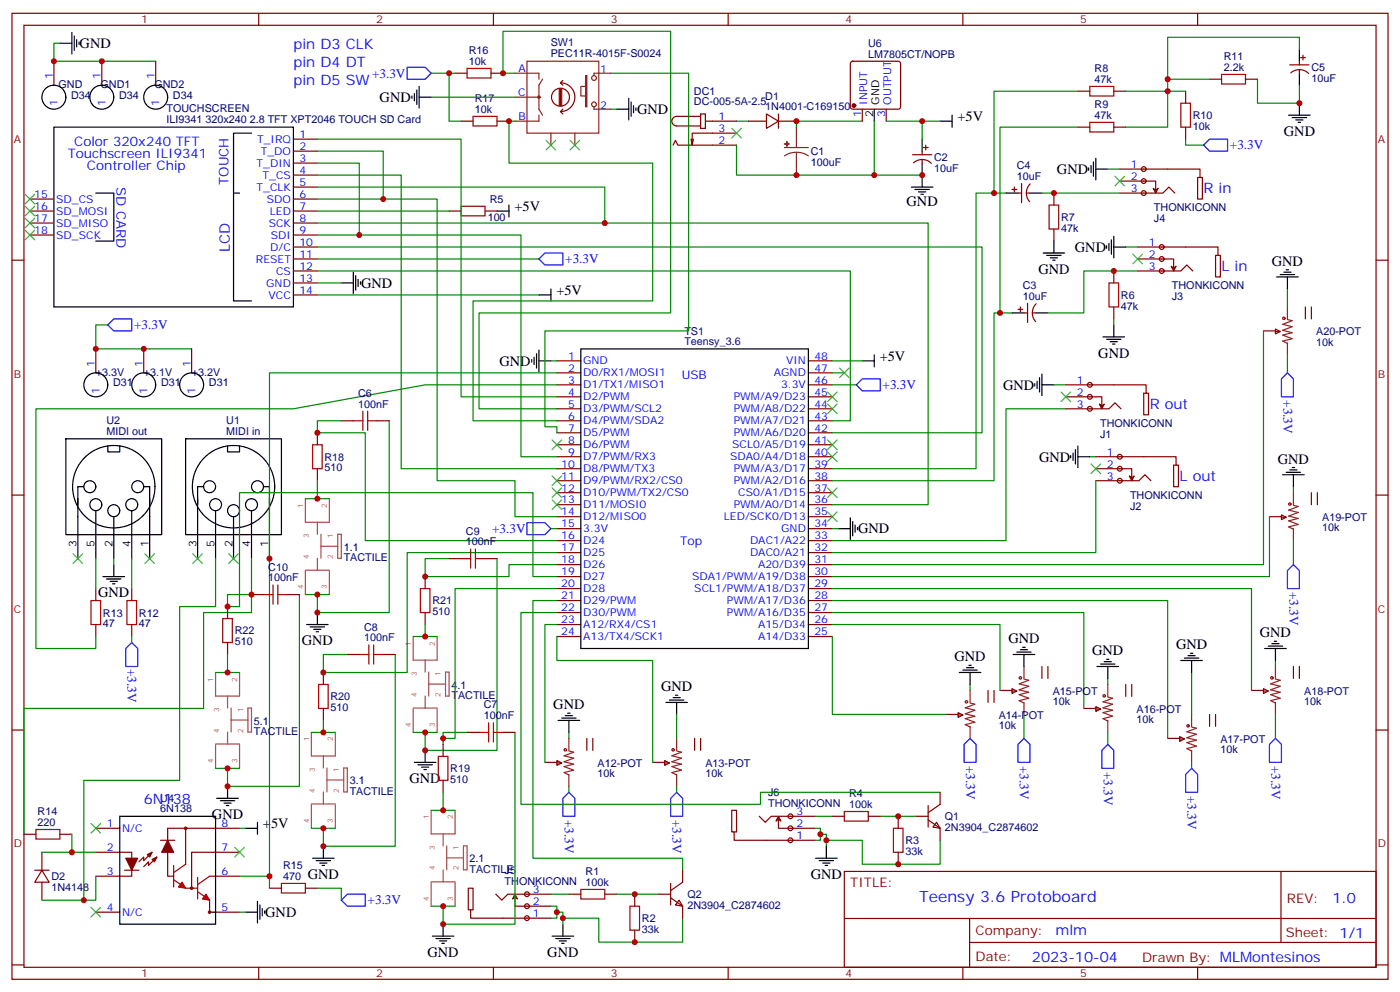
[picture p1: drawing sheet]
<svg xmlns="http://www.w3.org/2000/svg" width="412mm" height="292mm" viewBox="0 0 412 292" stroke-linecap="round" stroke-linejoin="round" font-family="sans-serif">
<g fill="none" stroke="#870000" stroke-width=".35">
<path d="M3.5 3.9h405.4v284.4h-405.4zM7.1 7.4h398.2v277.3h-398.2zM76.2 3.9v3.5M145.3 3.9v3.5M214.5 3.9v3.5M283.6 3.9v3.5M352.8 3.9v3.5M206.4 33.5h1.4v4.3h-1.4zM206.4 34.3h-7.1a1.41 1.41 0 0 0-1.4 1.4 1.41 1.41 0 0 0 1.4 1.4h7.1M207.8 35.7h9.2M217 39.2h-13.1v3.5l-.3-1.7M220.5 35.7h5.3"/>
<path d="M225.8 33.5l3.5 2.2-3.5 2.1zM229.3 33.5v4.3M229.3 35.7h5.3M8.8 58.6h7.1M86.4 41h7.1M86.4 44.5h7.1M86.4 48h7.1M86.4 51.5h7.1M86.4 55.1h7.1M86.4 58.6h7.1M198.3 42.7l.7-1.4 .7 1.4h17.3M204.3 41l-.4 1.7"/>
<path d="M268.8 45.5h5.7M269.1 47.9a3.8 3.8 0 0 1 5.2 .2M271.6 44.5v1M271.6 47v1M272 43.4h1.4M272.7 42.7v1.4M3.5 76.6h3.6M8.8 62.1h7.1M8.8 65.7h7.1M8.8 69.2h7.1M86.4 62.1h7.1M86.4 65.7h7.1"/>
<path d="M86.4 69.2h7.1M86.4 72.7h7.1M86.4 76.2h7.1M86.4 79.8h7.1M132.3 62.1h3.5M142.9 62.1h3.5M405.3 76.6h3.6M86.4 83.3h7.1M86.4 86.8h7.1M372.2 97.4h3.5M375.7 96.9l1.4 .7-1.4 .7zM375.7 97.6h1.4"/>
<path d="M384.5 90.3v3.6M386.3 90.3v3.6M164 106.2h7.1M164 109.7h7.1M164 113.3h7.1M164 116.8h7.1M238.1 106.2h7.1M238.1 109.7h7.1M238.1 113.3h7.1M238.1 116.8h7.1M164 120.3h7.1M164 123.9h7.1"/>
<path d="M164 127.4h7.1M164 130.9h7.1M164 134.4h7.1M164 138h7.1M238.1 120.3h7.1M238.1 123.9h7.1M238.1 127.4h7.1M238.1 130.9h7.1M238.1 134.4h7.1M238.1 138h7.1M3.5 145.7h3.6M164 141.5h7.1"/>
<path d="M164 145h7.1M164 148.6h7.1M164 152.1h7.1M164 155.6h7.1M164 159.1h7.1M238.1 141.5h7.1M238.1 145h7.1M238.1 148.6h7.1M238.1 152.1h7.1M238.1 155.6h7.1M238.1 159.1h7.1M373.9 152.1h3.6"/>
<path d="M377.5 151.6l1.4 .7-1.4 .7zM377.5 152.3h1.4M386.3 145v3.6M388.1 145v3.6M405.3 145.7h3.6M164 162.7h7.1M164 166.2h7.1M164 169.7h7.1M164 173.2h7.1M164 176.8h7.1M238.1 162.7h7.1M238.1 166.2h7.1"/>
<path d="M238.1 169.7h7.1M238.1 173.2h7.1M238.1 176.8h7.1M164 180.3h7.1M164 183.8h7.1M164 187.4h7.1M238.1 180.3h7.1M238.1 183.8h7.1M238.1 187.4h7.1M306.9 196.2v3.5M308.7 196.2v3.5M381 196.2v3.5"/>
<path d="M382.8 196.2v3.5M3.5 214.9h3.6M172.9 217.3v3.6M174.6 217.3v3.6M204.6 217.3v3.6M206.4 217.3v3.6M278.7 210.3h3.5M282.2 209.8l1.4 .7-1.4 .7zM282.2 210.5h1.4M291 203.2v3.6M292.8 203.2v3.6M294.6 203.2h3.5"/>
<path d="M298.1 202.7l1.4 .7-1.4 .7zM298.1 203.4h1.4M319.3 208.5h3.5M322.8 208l1.4 .7-1.4 .7zM322.8 208.7h1.4M331.6 201.5v3.5M333.4 201.5v3.5M344 217.3h3.5M347.5 216.8l1.4 .7-1.4 .7zM347.5 217.5h1.4M356.3 210.3v3.5M358.1 210.3v3.5"/>
<path d="M368.7 203.2h3.5M372.2 202.7l1.4 .7-1.4 .7zM372.2 203.4h1.4M405.3 214.9h3.6M160.5 224.4h3.5M164 223.9l1.5 .7-1.5 .7zM164 224.6h1.5M192.3 224.4h3.5M195.8 223.9l1.4 .7-1.4 .7zM195.8 224.6h1.4M248.7 256.5h156.6v28.2h-156.6zM377.3 256.5v20.9"/>
<path d="M248.7 270.4h156.5M285.6 277.4h119.6M285.6 270.4v14.1M3.5 284h3.6M76.2 284.7v3.6M145.3 284.7v3.6M214.5 284.7v3.6M283.6 284.7v3.6M352.8 284.7v3.6M405.3 284h3.6"/>
</g>
<g fill="none" stroke="#000" stroke-width=".35">
<path d="M15.9 37.4h70.5v52.9h-70.5zM74.1 39.2h-5.3v49.4h5.3M276.9 35.7h3.6M280.5 33.9v3.5M28.2 56.8h5.3v14.1h-5.3M68.8 56.8h1.8M268.5 55.1h6.3M269.5 55.8h4.3M270.6 56.5h2.1M271.3 57.2h.7M271.6 41v3.5M271.6 48v7.1"/>
<path d="M146.4 62.1h3.5M149.9 60.4v3.5M100.5 83.3h3.6M104.1 80.1v6.4M104.8 81.2v4.2M105.5 82.2v2.1M106.2 82.9v.7M158.7 86.8h3.6M162.3 85.1v3.5M156.6 105.9v.7M157.3 105.2v2.1M158 104.1v4.2"/>
<path d="M158.7 106.2h3.6M158.7 103v6.4M171.1 102.7h67v88.2h-67zM254 106.2h3.5M257.5 104.5v3.5M246.9 155.6h3.6M250.5 152.4v6.4M251.2 153.5v4.2M251.9 154.6v2.1M252.6 155.3v.7"/>
</g>
<g fill="none" stroke="#008700" stroke-width=".35">
<path d="M217 35.7h3.5M254 35.7h-19.4v1.7M257.5 35.7v15.8h14.1M93.5 58.6h35.3v82.9h22.9v10.6h12.3M93.5 55.1h84.7v10.6M93.5 51.5h24.7v86.5h45.8M93.5 48h12.3v21.2M93.5 44.5h19.4v14.1M93.5 41h42.3v75.8h28.2M93.5 79.8h157v44.1h-5.3M93.5 72.7h195.8v54.7h-44.1M93.5 69.2h60v65.2h10.5"/>
<path d="M93.5 65.7h179.9v82.9h-28.2M93.5 76.2h65.2M93.5 62.1h38.8M93.5 86.8h65.2M93.5 83.3h7M372.2 97.4v68.8h-127M162.3 106.2h1.7M245.2 106.2h8.8M245.2 113.3h7M245.2 109.7h3.5M379.2 104.5v5.2M245.2 155.6h1.7"/>
<path d="M373.9 152.1v17.6h-128.7M381 143.3v1.7M381 159.1v7.1M245.2 173.2h123.5v30M245.2 176.8h98.8v40.5M164 183.8h-3.5v40.6M164 187.4v7h28.3v30M245.2 180.3h74.1v28.2M245.2 183.8h49.4v19.4M245.2 187.4v22.9h33.5M326.3 199.7v1.8M351 197.9v12.4"/>
<path d="M375.7 194.4v1.8M167.6 215.6v1.7M285.8 201.5v1.7M301.6 210.3v7M326.3 215.6v3.5M375.7 210.3v7M167.6 231.5v1.7M199.3 231.5v1.7M351 224.4v1.8"/>
</g>
<path d="M158.7 76.2l1.8-1.7h5.3v3.5h-5.3zM252.2 113.3l1.8-1.8h5.3v3.5h-5.3z" fill="none" stroke="#00f" stroke-width=".35"/>
<g fill="none" stroke="#a10000" stroke-width=".35">
<path d="M135.8 60.7h7.1v2.8h-7.1z"/>
<circle cx="378.2" cy="93.7" r=".35"/>
<circle cx="379.9" cy="148.4" r=".35"/>
<circle cx="300.6" cy="199.5" r=".35"/>
<circle cx="374.7" cy="199.5" r=".35"/>
<circle cx="284.7" cy="206.6" r=".35"/>
<circle cx="325.3" cy="204.8" r=".35"/>
<circle cx="350" cy="213.6" r=".35"/>
<circle cx="166.5" cy="220.7" r=".35"/>
<circle cx="198.3" cy="220.7" r=".35"/>
</g>
<g fill="none" stroke="#8c2424" stroke-width=".35">
<path d="M234.6 37.4v6M231.1 43.4h7M234.6 44.8l1.8 .3 1.7 .8M234.6 44.8l-1.9 .3-1.6 .8M234.6 44.8v6.7M379.2 90.3v3.6M379.2 94.1l1.4 .3-2.8 1.1 2.8 .7-2.8 1 2.8 .7-2.8 .7 2.8 1.1-2.8 .7 1.4 .7M379.2 100.9v3.6M381 145v3.6M381 155.6v3.5M381 148.7l1.4 .4-2.8 1 2.8 .7-2.8 1.1 2.8 .7-2.8 .7 2.8 1.1-2.8 .7 1.4 .7M301.6 199.9l1.4 .3-2.8 1.1 2.8 .7-2.8 1.1 2.8 .7-2.8 .7 2.8 1-2.8 .7 1.4 .7"/>
<path d="M301.6 196.2v3.5M375.7 196.2v3.5M375.7 199.9l1.4 .3-2.8 1.1 2.8 .7-2.8 1.1 2.8 .7-2.8 .7 2.8 1-2.8 .7 1.4 .7M167.6 217.3v3.6M199.3 217.3v3.6M285.8 203.2v3.6M285.8 213.8v3.5M285.8 206.9l1.4 .4-2.9 1.1 2.9 .7-2.9 1 2.9 .7-2.9 .7 2.9 1.1-2.9 .7 1.5 .7M301.6 206.8v3.5M326.3 201.5v3.5M326.3 212.1v3.5M326.3 205.2l1.4 .3-2.8 1.1 2.8 .7-2.8 1.1 2.8 .7-2.8 .7 2.8 1-2.8 .7 1.4 .7"/>
<path d="M351 210.3v3.5M351 214l1.4 .3-2.8 1.1 2.8 .7-2.8 1.1 2.8 .7-2.8 .7 2.8 1-2.8 .7 1.4 .8M375.7 206.8v3.5M167.6 227.9v3.6M167.6 221.1l1.4 .3-2.8 1.1 2.8 .7-2.8 1 2.8 .7-2.8 .7 2.8 1.1-2.8 .7 1.4 .7M199.3 227.9v3.6M199.3 221.1l1.4 .3-2.8 1.1 2.8 .7-2.8 1 2.8 .7-2.8 .7 2.8 1.1-2.8 .7 1.4 .7M351 220.9v3.5"/>
</g>
<g fill="none" stroke="#3c3" stroke-width=".35">
<path d="M243.8 115.4l2.8 2.8M243.8 118.9l2.8 2.8M246.6 115.4l-2.8 2.8M246.6 118.9l-2.8 2.8M162.6 129.5l2.9 2.8M165.5 129.5l-2.9 2.8M243.8 129.5l2.8 2.8M243.8 133l2.8 2.9M246.6 129.5l-2.8 2.8M246.6 133l-2.8 2.9M162.6 140.1l2.9 2.8M162.6 147.1l2.9 2.9"/>
<path d="M162.6 143.6l2.9 2.8M165.5 140.1l-2.9 2.8M165.5 147.1l-2.9 2.9M165.5 143.6l-2.9 2.8M243.8 150.7l2.8 2.8M243.8 143.6l2.8 2.8M246.6 150.7l-2.8 2.8M246.6 143.6l-2.8 2.8"/>
</g>
<g fill="#8c2424" stroke="#8c2424" stroke-width=".35">
<path d="M231.1 42.4h1.4z"/>
<path d="M231.8 41.7v1.4z"/>
</g>
<g fill="#f0f0f0" stroke="#870000" stroke-width=".35">
<circle cx="321" cy="113.3" r=".71"/>
<circle cx="321" cy="116.8" r=".71"/>
<circle cx="321" cy="120.3" r=".71"/>
</g>
<path d="M314 116.8h10.6v2.8l.7-.7-.7 1.4-.8-1.4 .8 .7M314 113.3h23.6v2.4h.7v6.4h-1.4v-6.4h.7M314 120.3h12.7l1.7-1.7 1.8 1.7" fill="none" stroke="#870000" stroke-width=".35"/>
<path d="M304.8 112.9v.7M305.5 112.2v2.1M306.2 111.2v4.2M306.9 113.3h3.5M306.9 110.1v6.4M315.4 134.1v.7M316.1 133.4v2.1M316.8 132.3v4.3M317.5 134.4h3.5M317.5 131.3v6.3" fill="none" stroke="#000" stroke-width=".35"/>
<path d="M310.4 113.3h3.6M321 134.4h1.8" fill="none" stroke="#008700" stroke-width=".35"/>
<g fill="#f0f0f0" stroke="#870000" stroke-width=".35">
<circle cx="329.8" cy="134.4" r=".71"/>
<circle cx="329.8" cy="138" r=".71"/>
<circle cx="329.8" cy="141.5" r=".71"/>
</g>
<path d="M299.9 91.1h1.4M300.6 90.3v1.5M301.6 92.1h1.1M302.7 89.3v5.6M304.1 92.1h1.1M305.2 89.4a3.8 3.8 0 0 0-.1 5.2M322.8 138h10.6v2.8l.7-.7-.7 1.4-.7-1.4 .7 .7M322.8 134.4h23.6v2.5h.7v6.4h-1.4v-6.4h.7M322.8 141.5h12.7l1.8-1.8 1.7 1.8" fill="none" stroke="#870000" stroke-width=".35"/>
<path d="M298.1 92.1h-5.3v49.4h-47.6M314 120.3h-17.7v38.8h-51.1M322.8 141.5v21.2h-77.6" fill="none" stroke="#008700" stroke-width=".35"/>
<path d="M298.1 92.1h3.5M305.2 92.1h3.5" fill="none" stroke="#000" stroke-width=".35"/>
<g fill="#f0f0f0" stroke="#870000" stroke-width=".35">
<circle cx="342.2" cy="72.7" r=".71"/>
<circle cx="342.2" cy="76.2" r=".71"/>
<circle cx="342.2" cy="79.8" r=".71"/>
</g>
<path d="M298.1 55.8h1.4M298.8 55.1v1.4M299.9 56.8h1M300.9 54v5.7M302.3 56.8h1.1M303.5 54.1a3.8 3.8 0 0 0-.2 5.3M328.1 79.8v3.5M335.1 79.8h12.7l1.8-1.8 1.8 1.8M335.1 76.2h10.6v2.9l.7-.7-.7 1.4-.7-1.4 .7 .7M335.1 72.7h23.7v2.5h.7v6.3h-1.4v-6.3h.7M328.1 90.3v3.6" fill="none" stroke="#870000" stroke-width=".35"/>
<path d="M296.3 56.8h-8.8v81.2h-42.3M331.6 72.7h3.5M335.1 79.8h-15.8v12.3h-10.6" fill="none" stroke="#008700" stroke-width=".35"/>
<path d="M296.3 56.8h3.6M303.4 56.8h3.5M326 72.4v.7M326.7 71.6v2.2M327.4 70.6v4.2M328.1 72.7h3.5M328.1 69.5v6.4M324.9 99.2h6.4M326 99.9h4.2M328.1 95.6v3.6M327 100.6h2.1M327.7 101.3h.7" fill="none" stroke="#000" stroke-width=".35"/>
<path d="M326.7 83.3h2.8v7h-2.8z" fill="none" stroke="#a10000" stroke-width=".35"/>
<g fill="#f0f0f0" stroke="#870000" stroke-width=".35">
<circle cx="336.9" cy="49.8" r=".71"/>
<circle cx="336.9" cy="53.3" r=".71"/>
<circle cx="336.9" cy="56.8" r=".71"/>
</g>
<g fill="none" stroke="#870000" stroke-width=".35">
<path d="M15.9 18v7.1M250.7 18.2l.5-.2h13.4l.5 .2 .2 .5v12.7l-.2 .5-.5 .2h-13.4l-.5-.2-.2-.5v-12.7zM379.9 19.1h5.7M382.8 18v1.1M383.1 17h1.4M383.8 16.3v1.4M134.1 21.6h3.5M135.8 35.7h3.5M144.6 21.6h3.6M146.4 35.7h3.5M254 32.1v3.6M261.1 32.1v3.6"/>
<path d="M317.5 26.8h3.5M317.5 37.4h3.5M328.1 26.8h3.5M328.1 37.4h3.5M349.2 26.8v3.6M349.2 37.4v3.6M356.3 23.3h3.5M366.9 23.3h3.5M380.2 21.5a3.8 3.8 0 0 1 5.3 .1M382.8 20.5v1.1M310.4 56.8v3.6M329.8 56.8h12.7l1.8-1.7 1.8 1.7"/>
<path d="M329.8 53.3h10.6v2.8l.7-.7-.7 1.4-.7-1.4 .7 .7M329.8 49.8h23.7v2.4h.7v6.4h-1.4v-6.4h.7M310.4 67.4v3.5M28.2 102.7v7M28.2 173.2v3.6M38.8 173.2v3.6M28.2 183.8v3.6M38.8 183.8v3.6M7.1 245.6h3.5M10.2 256.2h4.3M12.3 256.2l2.2 3.5h-4.3zM12.3 250.9v5.3"/>
<path d="M12.3 259.7v5.3M17.6 245.6h3.6M28.2 250.9h10.6v7h-10.6M28.2 243.8h7.1M36.7 256.2h4.2M44.8 250.9l-2.5 2.4v-1l-1.4 1.4M46.2 252.3l-2.5 2.4v-1l-1.4 1.4M47.3 247.3h4.2M54.7 243.8v10.6M61.7 257.9h8.9M70.6 243.8h-21.2v14.1h1.8M70.6 250.9h-14.2v10.5"/>
<path d="M28.2 268.5h7.1M61.7 265v3.5M63.5 268.5h7.1M79.4 261.4h3.5M90 261.4h3.5"/>
<circle cx="54.7" cy="243.8" r=".35"/>
<circle cx="56.4" cy="261.4" r=".35"/>
<circle cx="61.7" cy="268.5" r=".35"/>
</g>
<g fill="none" stroke="#008700" stroke-width=".35">
<path d="M17.6 12.7h-1.7v5.3h30M382.8 14.5v-3.5h-38.8v12.3M127 21.6h5.3v14.1h3.5M127 28.6h24.7M132.3 21.6h1.8M151.7 21.6h-3.5v-12.4h49.4v82.9h-56.5v28.2h22.9M151.7 35.7h-1.8v12.3h42.4v40.6h-53v35.3h24.7M179.9 21.6h22.9v75.8h-42.3v28.2h3.5v1.8M179.9 32.1h1.8M261.1 35.7h10.5v5.3M271.6 35.7h5.3M317.5 26.8h-24.7v30"/>
<path d="M317.5 37.4h-22.9v54.7M331.6 26.8h17.6M356.3 23.3h-12.3v14.1h-12.4M370.4 23.3v7.1h12.4v-5.3M217 42.7v8.8h40.5M306.9 56.8h22.9M326.3 49.8h3.5M349.2 41v1.7h5.3M31.7 95.6h-3.5v7.1h28.2M328.1 93.9v1.7M164 113.3h-38.8l-38.8 7h-75.8v70.6h17.6v-3.5M164 109.7h-84.6v148.2"/>
<path d="M114.7 123.9v56.4h-21.2v-5.3M90 146.8h7M28.2 164.4v8.8M33.5 164.4v1.8M38.8 164.4v8.8M63.5 164.4v14.1h-10.6v51.2h-28.2v35.3M74.1 164.4v15.9h-14.1v28.2h-52.9v37.1M90 175h7M38.8 187.4v1.7M199.3 210.3v7M12.3 250.9h15.9M21.2 245.6v5.3"/>
<path d="M28.2 257.9v7.1h-15.9M70.6 257.9h8.8v3.5M70.6 243.8h1.7M70.6 268.5h1.7M93.5 261.4h7v3.6"/>
</g>
<g fill="none" stroke="#000" stroke-width=".35">
<path d="M17.6 12.7h3.6M21.2 9.6v6.3M21.9 10.6v4.3M22.6 11.7v2.1M23.3 12.4v.7M382.8 14.5v3.5M121.4 28.3v.7M122.1 27.6v2.1M122.8 26.5v4.2M123.5 28.6h3.5M123.5 25.4v6.4M181.7 32.1h3.5"/>
<path d="M185.2 29v6.3M185.9 30v4.3M186.6 31.1v2.1M187.3 31.8v.7M257.5 32.1v3.6M379.6 33.9h6.3M380.6 34.6h4.3M381.7 35.3h2.1M382.4 36h.7M382.8 21.6v3.5M382.8 30.4v3.5M320.7 49.4v.7"/>
<path d="M321.4 48.7v2.1M322.1 47.7v4.2M322.8 49.8h3.5M322.8 46.6v6.4M307.3 74.5h6.3M308.3 75.2h4.3M309.4 75.9h2.1M310.1 76.6h.7M310.4 70.9v3.6M378.9 79.4h.7M376.1 81.5h6.3M377.1 80.8h4.3"/>
<path d="M378.2 80.1h2.1M379.2 81.5v3.6M19.4 129.2h28.2v28.2h-28.2zM31.7 131.3v1.7h3.6v-1.7M54.7 129.2h28.2v28.2h-28.2zM67 131.3v1.7h3.6v-1.7M377.8 139.7h6.4M378.9 139h4.2M379.9 138.3h2.2M380.6 137.6h.8M381 139.7v3.6M24.7 143.3h-1.8v21.1"/>
<path d="M28.2 150.3v14.1M33.5 152.1v12.3M38.8 150.3v14.1M42.3 143.3h1.8v21.1M60 143.3h-1.8v21.1M63.5 150.3v14.1M68.8 152.1v12.3M74.1 150.3v14.1M77.6 143.3h1.8v21.1M30.3 169.7h6.4M31.4 170.4h4.2M32.5 171.1h2.1"/>
<path d="M33.2 171.8h.7M33.5 166.2v3.5M90.3 183.8h6.4M91.4 184.5h4.2M92.4 185.2h2.1M93.1 185.9h.7M93.5 180.3v3.5M282.6 197.9h6.3M283.6 197.2h4.3M284.7 196.5h2.1M285.4 195.8h.7M285.8 197.9v3.6"/>
<path d="M298.4 192.7h6.4M299.5 191.9h4.2M300.6 191.2h2.1M301.3 190.5h.7M301.6 192.7v3.5M323.1 196.2h6.4M324.2 195.5h4.2M325.3 194.8h2.1M326 194.1h.7M326.3 196.2v3.5M347.8 194.4h6.4M348.9 193.7h4.2"/>
<path d="M350 193h2.1M350.7 192.3h.7M351 194.4v3.5M372.5 190.9h6.4M373.6 190.2h4.2M374.6 189.5h2.2M375.4 188.8h.7M375.7 190.9v3.5M164.4 212.1h6.3M165.5 211.3h4.2M166.5 210.6h2.1M167.2 209.9h.7"/>
<path d="M167.6 212.1v3.5M196.1 206.8h6.4M197.2 206.1h4.2M198.3 205.4h2.1M199 204.6h.7M199.3 206.8v3.5M35.3 240.3h28.2v31.7h-28.2zM72.3 243.8h3.5M75.8 242v3.6M61.7 268.5h1.8M72.3 268.5h3.5M75.8 265.3v6.4"/>
<path d="M76.6 266.4v4.2M77.3 267.4v2.2M78 268.1v.8"/>
<circle cx="15.9" cy="28.6" r="3.5"/>
<circle cx="28.2" cy="113.3" r="3.5"/>
<circle cx="26.5" cy="143.3" r="1.76"/>
<circle cx="28.2" cy="148.6" r="1.76"/>
<circle cx="33.5" cy="150.3" r="1.76"/>
<circle cx="33.5" cy="143.3" r="12.1"/>
<circle cx="38.8" cy="148.6" r="1.76"/>
<circle cx="40.6" cy="143.3" r="1.76"/>
<circle cx="61.7" cy="143.3" r="1.76"/>
<circle cx="63.5" cy="148.6" r="1.76"/>
<circle cx="68.8" cy="150.3" r="1.76"/>
<circle cx="68.8" cy="143.3" r="12.1"/>
<circle cx="74.1" cy="148.6" r="1.76"/>
<circle cx="75.8" cy="143.3" r="1.76"/>
</g>
<g fill="none" stroke="#a10000" stroke-width=".35">
<path d="M137.6 20.1h7v2.9h-7zM139.3 34.3h7.1v2.8h-7.1zM321 25.4h7.1v2.9h-7.1zM321 36h7.1v2.8h-7.1zM347.8 30.4h2.9v7h-2.9zM359.8 21.9h7.1v2.8h-7.1zM309 60.4h2.9v7h-2.9zM26.8 176.8h2.8v7h-2.8zM37.4 176.8h2.8v7h-2.8zM10.6 244.2h7v2.8h-7zM51.2 254.7v6.4M51.2 259l2.1 1.4"/>
<path d="M54.7 254.4l-3.5 2.5M58.2 258.3v6.3M61.7 257.9l-3.5 2.5M54.7 261.4h3.5M58.2 262.5l2.1 1.4M82.9 260h7.1v2.9h-7.1z"/>
</g>
<g fill="none" stroke="#00f" stroke-width=".35">
<path d="M119.9 19.8h5.3l1.8 1.8-1.8 1.7h-5.3zM354.5 42.7l1.8-1.7h5.3v3.5h-5.3zM33.5 93.9h5.3v3.5h-5.3l-1.8-1.8zM377.5 111.5l1.7-1.8 1.8 1.8v5.3h-3.5zM381 166.2l1.8 1.8v5.2h-3.6v-5.2zM37 190.9l1.8-1.8 1.8 1.8v5.3h-3.6zM284 219.1l1.8-1.8 1.7 1.8v5.3h-3.5zM301.6 217.3l1.8 1.8v5.3h-3.5v-5.3zM326.3 219.1l1.8 1.8v5.3h-3.5v-5.3zM373.9 219.1l1.8-1.8 1.8 1.8v5.3h-3.6zM167.6 233.2l1.7 1.8v5.3h-3.5v-5.3zM199.3 233.2l1.8 1.8v5.3h-3.5v-5.3z"/>
<path d="M349.2 227.9l1.8-1.7 1.8 1.7v5.3h-3.6zM100.5 265l1.8-1.8h5.3v3.5h-5.3z"/>
</g>
<g fill="#870000" stroke="#870000" stroke-width=".35">
<path d="M37 252.6h3.6l-1.8 3.6z"/>
<path d="M44.8 253l1.4-.7-.7 1.4z"/>
<path d="M43.4 251.6l1.4-.7-.7 1.4z"/>
<path d="M49.4 247.3l1.8 3.6h-3.6z"/>
<circle cx="251.5" cy="31.1" r=".53"/>
</g>
<g fill="#a10000" stroke="#a10000" stroke-width=".35">
<path d="M53.6 259.7l1.1 1.7-2.1-.3z"/>
<path d="M60.7 263.2l1 1.8-2.1-.4z"/>
</g>
<g fill="none" stroke="#8c2424" stroke-width=".35">
<path d="M155.2 18h21.2v21.2h-21.2zM151.7 21.6h7v1.7M151.7 28.6h7M158.7 33.9v1.8h-7M159.8 23.3l-1.1 1.8v7l1.1 1.8M162.3 39.2v3.5M169.3 39.2v3.5M172.5 22.3h.4v9.1h-.4zM172.5 25.4h-1.4v2.9h1.4M175 31.4v.7h4.9M179.9 21.6h-4.9v.7"/>
<circle cx="158.8" cy="28.6" r=".35"/>
<circle cx="175" cy="23" r=".71"/>
<circle cx="175" cy="30.7" r=".71"/>
</g>
<path d="M164.7 26.1v5M165.1 24.4a4.2 4.2 0 0 1 4.2 4.2 4.2 4.2 0 0 1-4.2 4.2M165.1 32.8l.7 .7M165.1 26.1v5M165.1 24.4l.7 .7M165.5 26.1v5M165.8 32.1l-.7 .7M165.8 23.7l-.7 .7M167.7 28.6a2.65 2.65 0 0 0-3.7-2.4 2.65 2.65 0 0 0-.6 4.4 2.65 2.65 0 0 0 4.3-1.3v-.6" fill="none" stroke="#850000" stroke-width=".35"/>
<path d="M7.4 57.2l2.8 2.8M10.2 57.2l-2.8 2.8M7.4 60.7l2.8 2.8M7.4 64.2l2.8 2.9M7.4 67.8l2.8 2.8M10.2 60.7l-2.8 2.8M10.2 64.2l-2.8 2.9M10.2 67.8l-2.8 2.8M247.3 108.3l2.8 2.9M250.1 108.3l-2.8 2.9" fill="none" stroke="#3c3" stroke-width=".35"/>
<path d="M90 146.8v6.9h7v-6.9M93.5 153.7v3.6M94.5 157.3v7M99.5 157.3h1v7h-1zM90 168.1v6.9M90 167.8h7M93.5 164.3v3.5M94.5 160.8h5M97 168.1v6.9" fill="none" stroke="#a64a4a" stroke-width=".35"/>
<g fill="#f0f0f0" stroke="#870000" stroke-width=".35">
<circle cx="155.2" cy="270.3" r=".71"/>
<circle cx="155.2" cy="266.7" r=".71"/>
<circle cx="155.2" cy="263.2" r=".71"/>
</g>
<path d="M245.2 240.3h3.5M255.8 240.3h3.5M264.6 240.3v3.5M264.6 250.9v3.5M138.6 267.8h.7v-6.4h-1.4v6.4h.7v2.5h23.7M146 263.2l1.8 1.8 1.8-1.8h12.7M151.7 263.9l.7 .7-.7-1.4-.7 1.4 .7-.7v2.8h10.6M167.6 263.2h3.5M178.2 263.2h3.5M187 263.2v3.5M187 273.8v3.5" fill="none" stroke="#870000" stroke-width=".35"/>
<path d="M328.4 51.9l2.9 2.8M331.3 51.9l-2.9 2.8M333.7 74.8l2.8 2.8M336.5 74.8l-2.8 2.8M312.6 115.4l2.8 2.8M315.4 115.4l-2.8 2.8M321.4 136.6l2.8 2.8M324.2 136.6l-2.8 2.8" fill="none" stroke="#3c3" stroke-width=".35"/>
<path d="M248.7 238.9h7.1v2.8h-7.1zM263.2 243.8h2.8v7.1h-2.8zM171.1 261.8h7.1v2.8h-7.1zM185.6 266.7h2.8v7.1h-2.8z" fill="none" stroke="#a10000" stroke-width=".35"/>
<path d="M239.9 243.8h1.8v3.5h-1.8M239.9 240.3h5.3M241.7 245.6h1.7v3.5M243.4 247.3h10.6v7.1h22.9v-7.1M259.3 240.3h10.6M162.3 266.7h1.7v3.6h-1.7M162.3 263.2h5.3M164 268.5h1.8v3.5M165.8 270.3h10.6v7h24.7v-7M181.7 263.2h12.3" fill="none" stroke="#008700" stroke-width=".35"/>
<path d="M240.2 252.6h6.4M241.3 253.3h4.2M242.4 254h2.1M243.1 254.7h.7M243.4 249.1v3.5M162.6 275.6h6.4M163.7 276.3h4.2M164.7 277h2.2M165.5 277.7h.7M165.8 272v3.6" fill="none" stroke="#000" stroke-width=".35"/>
<g fill="#f0f0f0" stroke="#870000" stroke-width=".35">
<circle cx="232.8" cy="247.3" r=".71"/>
<circle cx="232.8" cy="243.8" r=".71"/>
<circle cx="232.8" cy="240.3" r=".71"/>
</g>
<g fill="none" stroke="#870000" stroke-width=".35">
<path d="M30 18v7.1M45.9 18v7.1M42.3 102.7v7M56.4 102.7v7M93.5 127.4v3.5M93.5 138v3.5M100.5 123.9h3.6M111.1 123.9h3.6M67 178.5v3.6M74.1 175h3.5M84.7 175h3.5M125.2 169.7v3.5"/>
<path d="M132.3 164.4h3.5M142.9 164.4h3.5M67 189.1v3.6M95.2 197.9v3.6M102.3 192.7h3.5M112.9 192.7h3.5M125.2 180.3v3.5M95.2 208.5v3.6M130.5 219.1v3.5M137.6 215.6h3.5M148.2 215.6h3.5M130.5 229.7v3.5"/>
<path d="M273.4 237.1v6.4M276.9 233.2v3.5l-3.5 2.5M201.1 256.2v3.5l-3.5 2.4M216.3 244.9h.7v-6.4h-1.5v6.4h.8v2.4h23.6M223.7 240.3l1.7 1.7 1.8-1.7h12.7M229.3 241l.7 .7-.7-1.4-.7 1.4 .7-.7v2.8h10.6M269.9 240.3h3.5M273.4 241.3l3.5 2.5v3.5M275.9 242l1 1.8-2.1-.3zM194 263.2h3.6M197.6 260v6.4M197.6 264.3l3.5 2.4v3.6"/>
<path d="M200 265l1.1 1.7-2.1-.3z"/>
</g>
<g fill="none" stroke="#008700" stroke-width=".35">
<path d="M379.2 85.1v5.2M100.5 123.9h-7v3.5h14.1v31.7h56.4M93.5 141.5v5.3M162.3 155.6h1.7M88.2 175v56.5h-21.2v-5.3M132.3 164.4h-7.1v5.3h24.7v-3.5h14.1M146.4 164.4v56.5h-21.2v-5.3M164 176.8h-7v75.8h44.1v3.6M164 162.7h-44.1v35.2h-24.7v-5.2h7.1M164 169.7h-7v-24.7h-86.4v33.5h-3.6v-3.5h7.1M164 173.2h-29.9v44.1h-3.6M63.5 197.9h7.1"/>
<path d="M67 192.7v5.2M116.4 192.7v56.4h-21.2v-5.3M121.7 187.4h7.1M125.2 183.8v3.6M164 180.3h-10.5v56.4h70.5v-3.5h52.9M91.7 215.6h7.1M95.2 212.1v3.5M121.7 215.6h7.1M137.6 215.6h-7.1v3.5M151.7 215.6v56.4h-21.2v-5.3M63.5 226.2h7.1M127 238.5h7.1"/>
<path d="M130.5 233.2v5.3M91.7 243.8h7.1M127 266.7h7.1"/>
</g>
<g fill="none" stroke="#3c3" stroke-width=".35">
<path d="M215.5 37.8l2.9 2.8M218.4 37.8l-2.9 2.8M160.9 41.3l2.8 2.8M163.7 41.3l-2.8 2.8M167.9 41.3l2.8 2.8M170.7 41.3l-2.8 2.8M21.5 163l2.8 2.8M24.3 163l-2.8 2.8M42.7 163l2.8 2.8M45.5 163l-2.8 2.8M56.8 163l2.8 2.8M59.6 163l-2.8 2.8"/>
<path d="M67.4 163l2.8 2.8M70.2 163l-2.8 2.8M26.8 242.4l2.8 2.8M29.6 242.4l-2.8 2.8M69.1 249.4l2.9 2.9M72 249.4l-2.9 2.9M26.8 267.1l2.8 2.8M29.6 267.1l-2.8 2.8"/>
</g>
<g fill="none" stroke="#a10000" stroke-width=".35">
<path d="M92.1 130.9h2.8v7.1h-2.8zM104.1 123.9h2.8M106.9 121v5.7M108.3 121v5.7M108.3 123.9h2.8M77.6 175h2.8M80.4 172.2v5.6M81.8 172.2v5.6M81.8 175h2.9M123.8 173.2h2.8v7.1h-2.8zM135.8 164.4h2.8M138.6 161.6v5.7"/>
<path d="M140.1 161.6v5.7M140.1 164.4h2.8M65.6 182.1h2.8v7h-2.8zM105.8 192.7h2.9M108.7 189.8v5.7M110.1 189.8v5.7M110.1 192.7h2.8M93.8 201.5h2.9v7h-2.9zM141.1 215.6h2.8M143.9 212.8v5.6M145.3 212.8v5.6M145.3 215.6h2.9"/>
<path d="M129.1 222.6h2.8v7.1h-2.8z"/>
</g>
<g fill="none" stroke="#a64a4a" stroke-width=".35">
<path d="M63.5 197.9v7h7.1v-7M121.7 187.4v6.9M121.7 194.3h7.1M125.2 194.3v3.5M126.3 197.8v7.1M128.8 187.4v6.9M131.2 197.8h1.1v7.1h-1.1zM63.5 219.2v7M63.5 219h7.1M67 204.9v3.5M67 215.5v3.5M68.1 208.4v7.1"/>
<path d="M68.1 211.9h4.9M70.6 219.2v7M73 208.4h1.1v7.1h-1.1zM91.7 215.6v6.9h7.1v-6.9M121.7 208.6v7M121.7 208.4h7.1M125.2 204.9v3.5M126.3 201.4h4.9M128.8 208.6v7M91.7 236.9v6.9M91.7 236.6h7.1M95.2 222.5v3.6"/>
<path d="M95.2 233.1v3.5M96.3 226.1v7M96.3 229.6h4.9M98.8 236.9v6.9M101.2 226.1h1.1v7h-1.1zM127 238.5v7h7.1v-7M127 259.8v6.9M127 259.6h7.1M130.5 245.5v3.5M130.5 256v3.6M131.6 249v7M131.6 252.5h4.9"/>
<path d="M134.1 259.8v6.9M136.5 249h1.1v7h-1.1z"/>
</g>
<g fill="none" stroke="#000" stroke-width=".35">
<path d="M63.9 235h6.3M64.9 235.7h4.2M66 236.4h2.1M66.7 237.1h.7M67 231.5v3.5M122.1 224.4h6.3M123.1 225.1h4.3M124.2 225.8h2.1M124.9 226.5h.7M125.2 220.9v3.5M92.1 252.6h6.3M93.1 253.3h4.3"/>
<path d="M94.2 254h2.1M94.9 254.7h.7M95.2 249.1v3.5M127.4 275.6h6.3M128.4 276.3h4.2M129.5 277h2.1M130.2 277.7h.7M130.5 272v3.6"/>
<circle cx="30" cy="28.6" r="3.5"/>
<circle cx="45.9" cy="28.6" r="3.5"/>
<circle cx="42.3" cy="113.3" r="3.5"/>
<circle cx="56.4" cy="113.3" r="3.5"/>
</g>
<path d="M155.2 153.8h5.3l1.8 1.8-1.8 1.8h-5.3z" fill="none" stroke="#00f" stroke-width=".35"/>
<g fill="#c00">
<circle cx="178.2" cy="65.7" r=".88"/>
<circle cx="105.8" cy="69.2" r=".88"/>
<circle cx="112.9" cy="58.6" r=".88"/>
<circle cx="328.1" cy="79.8" r=".88"/>
<circle cx="310.4" cy="56.8" r=".88"/>
<circle cx="292.8" cy="56.8" r=".88"/>
<circle cx="294.6" cy="92.1" r=".88"/>
<circle cx="344" cy="26.8" r=".88"/>
<circle cx="382.8" cy="30.4" r=".88"/>
<circle cx="344" cy="23.3" r=".88"/>
<circle cx="21.2" cy="250.9" r=".88"/>
<circle cx="24.7" cy="265" r=".88"/>
<circle cx="79.4" cy="257.9" r=".88"/>
<circle cx="79.4" cy="164.4" r=".88"/>
<circle cx="271.6" cy="35.7" r=".88"/>
<circle cx="271.6" cy="51.5" r=".88"/>
<circle cx="257.5" cy="51.5" r=".88"/>
<circle cx="234.6" cy="51.5" r=".88"/>
<circle cx="234.6" cy="35.7" r=".88"/>
<circle cx="132.3" cy="21.6" r=".88"/>
<circle cx="148.2" cy="21.6" r=".88"/>
<circle cx="149.9" cy="35.7" r=".88"/>
<circle cx="15.9" cy="18" r=".88"/>
<circle cx="28.2" cy="102.7" r=".88"/>
<circle cx="93.5" cy="175" r=".88"/>
<circle cx="164" cy="268.5" r=".88"/>
<circle cx="165.8" cy="270.3" r=".88"/>
<circle cx="187" cy="263.2" r=".88"/>
<circle cx="264.6" cy="254.4" r=".88"/>
<circle cx="264.6" cy="240.3" r=".88"/>
<circle cx="243.4" cy="247.3" r=".88"/>
<circle cx="187" cy="277.3" r=".88"/>
<circle cx="93.5" cy="146.8" r=".88"/>
<circle cx="93.5" cy="127.4" r=".88"/>
<circle cx="93.5" cy="180.3" r=".88"/>
<circle cx="95.3" cy="243.8" r=".88"/>
<circle cx="95.3" cy="215.6" r=".88"/>
<circle cx="95.3" cy="249.1" r=".88"/>
<circle cx="95.3" cy="197.9" r=".88"/>
<circle cx="125.2" cy="215.6" r=".88"/>
<circle cx="125.2" cy="187.4" r=".88"/>
<circle cx="125.2" cy="220.9" r=".88"/>
<circle cx="125.2" cy="169.7" r=".88"/>
<circle cx="67" cy="226.2" r=".88"/>
<circle cx="67" cy="197.9" r=".88"/>
<circle cx="67" cy="231.5" r=".88"/>
<circle cx="74.1" cy="175" r=".88"/>
<circle cx="67" cy="178.5" r=".88"/>
<circle cx="130.5" cy="266.7" r=".88"/>
<circle cx="130.5" cy="238.5" r=".88"/>
<circle cx="130.5" cy="272" r=".88"/>
<circle cx="130.5" cy="217.3" r=".88"/>
<circle cx="30" cy="18" r=".88"/>
<circle cx="42.3" cy="102.7" r=".88"/>
<circle cx="241.7" cy="245.6" r=".88"/>
</g>
<text font-size="4.6" fill="#00f" x="270.8" y="265.5">Teensy 3.6 Protoboard</text>
<g font-size="4.2">
<text x="23.5" y="14.1">GND</text>
<text x="111.8" y="30">GND</text>
<text x="187.7" y="33.5">GND</text>
<text x="282.1" y="35.7">+5V</text>
<text x="378.2" y="40">GND</text>
<text x="311.4" y="51.2">GND</text>
<text x="151.5" y="62.1">+5V</text>
<text x="267.1" y="60.7">GND</text>
<text x="316.6" y="74.1">GND</text>
<text x="305.9" y="80.6">GND</text>
<text x="374.6" y="78.2">GND</text>
<text x="106.4" y="84.7">GND</text>
<text x="163.9" y="86.8">+5V</text>
<text x="147.1" y="107.6">GND</text>
<text x="259.1" y="106.2">+5V</text>
<text x="323.5" y="105.3">GND</text>
<text x="295.5" y="114.7">GND</text>
<text x="306.1" y="135.9">GND</text>
<text x="376.4" y="136.4">GND</text>
<text x="252.8" y="157">GND</text>
<text x="28.9" y="175.7">GND</text>
<text x="88.9" y="190">GND</text>
<text x="297" y="189.3">GND</text>
<text x="346.4" y="191.1">GND</text>
<text x="371.1" y="187.6">GND</text>
<text x="281.2" y="194.6">GND</text>
<text x="321.7" y="192.9">GND</text>
<text x="194.7" y="203.5">GND</text>
<text x="163" y="208.8">GND</text>
<text x="120.6" y="230.5">GND</text>
<text x="62.4" y="241.1">GND</text>
<text x="77.4" y="243.8">+5V</text>
<text x="90.7" y="258.7">GND</text>
<text x="238.8" y="258.7">GND</text>
<text x="78.1" y="269.9">GND</text>
<text x="125.9" y="281.7">GND</text>
<text x="161.2" y="281.7">GND</text>
</g>
<g font-size="4.2" fill="#00f">
<text x="86.4" y="14.5">pin D3 CLK</text>
<text x="86.4" y="19.8">pin D4 DT</text>
<text x="86.4" y="25.1">pin D5 SW</text>
<text x="354.5" y="56.8">R in</text>
<text x="67.7" y="74.2" transform="rotate(-90 67.7 74.2)">LCD</text>
<text x="359.8" y="79.8">L in</text>
<text x="338.7" y="120.3">R out</text>
<text x="347.5" y="141.5">L out</text>
<text x="42.3" y="236.7">6N138</text>
<text x="392.5" y="265.8">1.0</text>
<text x="310.9" y="275.3">mlm</text>
<text x="304" y="283.1">2023-10-04</text>
</g>
<g font-size="3.9" fill="#00f">
<text x="109.6" y="22.9">+3.3V</text>
<text x="20" y="46.5">Touchscreen ILI9341</text>
<text x="21.9" y="43">Color 320x240 TFT</text>
<text x="362.3" y="44">+3.3V</text>
<text x="25.6" y="50">Controller Chip</text>
<text x="34.3" y="55.1" transform="rotate(90 34.3 55.1)">SD CARD</text>
<text x="67.3" y="54.4" transform="rotate(-90 67.3 54.4)">TOUCH</text>
<text x="166.5" y="77.5">+3.3V</text>
<text x="39.5" y="96.9">+3.3V</text>
<text x="260" y="114.5">+3.3V</text>
<text x="378.1" y="117.8" transform="rotate(90 378.1 117.8)">+3.3V</text>
<text x="145" y="156.9">+3.3V</text>
<text x="379.8" y="174.2" transform="rotate(90 379.8 174.2)">+3.3V</text>
<text x="37.5" y="196.9" transform="rotate(90 37.5 196.9)">+3.3V</text>
<text x="284.6" y="225.4" transform="rotate(90 284.6 225.4)">+3.3V</text>
<text x="300.4" y="225.4" transform="rotate(90 300.4 225.4)">+3.3V</text>
<text x="325.1" y="227.2" transform="rotate(90 325.1 227.2)">+3.3V</text>
<text x="374.5" y="225.4" transform="rotate(90 374.5 225.4)">+3.3V</text>
<text x="349.8" y="234.2" transform="rotate(90 349.8 234.2)">+3.3V</text>
<text x="166.4" y="241.3" transform="rotate(90 166.4 241.3)">+3.3V</text>
<text x="198.1" y="241.3" transform="rotate(90 198.1 241.3)">+3.3V</text>
<text x="108.3" y="266.2">+3.3V</text>
</g>
<g font-size="3.9" fill="#800">
<text x="250.5" y="261.1">TITLE:</text>
<text x="379.1" y="265.8">REV:</text>
<text x="287.4" y="275.3">Company:</text>
<text x="378.7" y="275.9">Sheet: 1/1</text>
<text x="287.4" y="283">Date:</text>
<text x="336.4" y="283.1">Drawn By: MLMontesinos</text>
</g>
<g font-size="3.5" fill="#00f">
<text x="200.8" y="111.6">USB</text>
<text x="200.4" y="160.5">Top</text>
</g>
<g font-size="3.2" fill="#800">
<text x="41.6" y="6.9">1</text>
<text x="110.8" y="6.9">2</text>
<text x="179.9" y="6.9">3</text>
<text x="249.1" y="6.9">4</text>
<text x="318.2" y="6.9">5</text>
<text x="4.1" y="42">A</text>
<text x="405.9" y="42">A</text>
<text x="4.1" y="111.2">B</text>
<text x="405.9" y="111.2">B</text>
<text x="4.1" y="180.3">C</text>
<text x="405.9" y="180.3">C</text>
<text x="4.1" y="249.4">D</text>
<text x="405.9" y="249.4">D</text>
<text x="41.6" y="287.7">1</text>
<text x="110.8" y="287.7">2</text>
<text x="179.9" y="287.7">3</text>
<text x="249.1" y="287.7">4</text>
<text x="318.2" y="287.7">5</text>
</g>
<g font-size="3.2" fill="#000080">
<text x="138.1" y="16">R16</text>
<text x="162.2" y="16.8">PEC11R-4015F-S0024</text>
<text x="162.2" y="13.5">SW1</text>
<text x="255.7" y="17">LM7805CT/NOPB</text>
<text x="255.7" y="13.9">U6</text>
<text x="360.5" y="17.8">R11</text>
<text x="138.1" y="19.1">10k</text>
<text x="322.5" y="21.3">R8</text>
<text x="360.5" y="20.8">2.2k</text>
<text x="386.3" y="21">C5</text>
<text x="17.3" y="26">GND</text>
<text x="21" y="29">D34</text>
<text x="29.6" y="26">GND1</text>
<text x="35.1" y="29">D34</text>
<text x="45.5" y="26">GND2</text>
<text x="51" y="29">D34</text>
<text x="204.4" y="27.8">DC1</text>
<text x="225.4" y="29.5">D1</text>
<text x="322.5" y="24.4">47k</text>
<text x="386.3" y="24.1">10uF</text>
<text x="49" y="32.9">TOUCHSCREEN</text>
<text x="139.9" y="33.2">10k</text>
<text x="139.9" y="30.1">R17</text>
<text x="204.4" y="30.9">DC-005-5A-2.5</text>
<text x="225.4" y="32.5">1N4001-C169150</text>
<text x="322.5" y="35">47k</text>
<text x="322.5" y="31.9">R9</text>
<text x="351.4" y="35.1">R10</text>
<text x="49" y="36.2">ILI9341 320x240 2.8 TFT XPT2046 TOUCH SD Card</text>
<text x="351.4" y="38.2">10k</text>
<text x="238.8" y="45.8">C1</text>
<text x="275.2" y="47.4">C2</text>
<text x="238.8" y="48.8">100uF</text>
<text x="275.2" y="50.6">10uF</text>
<text x="299.5" y="53">10uF</text>
<text x="299.5" y="49.9">C4</text>
<text x="144.3" y="59.8">R5</text>
<text x="143.7" y="65.1">100</text>
<text x="312.6" y="65.1">R7</text>
<text x="339.9" y="62.1">THONKICONN</text>
<text x="339.9" y="65.3">J4</text>
<text x="312.6" y="68.2">47k</text>
<text x="301.3" y="88.2">10uF</text>
<text x="301.3" y="85.2">C3</text>
<text x="330.2" y="88">R6</text>
<text x="345.2" y="85.1">THONKICONN</text>
<text x="345.2" y="88.3">J3</text>
<text x="330.2" y="91.1">47k</text>
<text x="201.6" y="101.6">Teensy_3.6</text>
<text x="201.6" y="98.5">TS1</text>
<text x="387.7" y="101.7">10k</text>
<text x="387.7" y="98.7">A20-POT</text>
<text x="28.3" y="110.7">+3.3V</text>
<text x="33.3" y="113.7">D31</text>
<text x="42.4" y="110.7">+3.1V</text>
<text x="47.4" y="113.7">D31</text>
<text x="56.5" y="110.7">+3.2V</text>
<text x="61.5" y="113.7">D31</text>
<text x="105.5" y="120">100nF</text>
<text x="105.5" y="116.8">C6</text>
<text x="31.4" y="124.9">U2</text>
<text x="66.7" y="124.9">U1</text>
<text x="324.1" y="125.6">THONKICONN</text>
<text x="31.4" y="128.1">MIDI out</text>
<text x="66.7" y="128.1">MIDI in</text>
<text x="324.1" y="128.8">J1</text>
<text x="95.6" y="135.6">R18</text>
<text x="95.6" y="138.7">510</text>
<text x="332.9" y="146.8">THONKICONN</text>
<text x="332.9" y="150">J2</text>
<text x="389.5" y="153.4">A19-POT</text>
<text x="137.2" y="160.5">100nF</text>
<text x="137.2" y="157.4">C9</text>
<text x="389.5" y="156.4">10k</text>
<text x="79" y="168">C10</text>
<text x="101.2" y="165.2">TACTILE</text>
<text x="101.2" y="162.1">1.1</text>
<text x="79" y="171.1">100nF</text>
<text x="127.4" y="177.9">R21</text>
<text x="30.3" y="184.6">47</text>
<text x="30.3" y="181.5">R13</text>
<text x="40.9" y="184.6">47</text>
<text x="40.9" y="181.5">R12</text>
<text x="107.3" y="185.6">C8</text>
<text x="127.4" y="181.1">510</text>
<text x="69.1" y="189.9">510</text>
<text x="69.1" y="186.7">R22</text>
<text x="107.3" y="188.8">100nF</text>
<text x="133" y="202.7">4.1</text>
<text x="97.4" y="209.3">510</text>
<text x="97.4" y="206.1">R20</text>
<text x="133" y="205.8">TACTILE</text>
<text x="142.5" y="208.5">C7</text>
<text x="310.1" y="207.5">10k</text>
<text x="310.1" y="204.5">A15-POT</text>
<text x="334.8" y="209.8">A16-POT</text>
<text x="384.2" y="207.5">10k</text>
<text x="384.2" y="204.5">A18-POT</text>
<text x="74.8" y="213.3">5.1</text>
<text x="142.5" y="211.7">100nF</text>
<text x="294.2" y="214.6">10k</text>
<text x="294.2" y="211.6">A14-POT</text>
<text x="334.8" y="212.8">10k</text>
<text x="74.8" y="216.3">TACTILE</text>
<text x="359.5" y="221.7">10k</text>
<text x="359.5" y="218.6">A17-POT</text>
<text x="132.6" y="227.3">R19</text>
<text x="176" y="225.7">A12-POT</text>
<text x="207.8" y="225.7">A13-POT</text>
<text x="103" y="234">TACTILE</text>
<text x="103" y="230.9">3.1</text>
<text x="132.6" y="230.5">510</text>
<text x="176" y="228.7">10k</text>
<text x="207.8" y="228.7">10k</text>
<text x="47.2" y="239">6N138</text>
<text x="47.2" y="236">U4</text>
<text x="226.3" y="237.5">THONKICONN</text>
<text x="226.3" y="234.4">J6</text>
<text x="250.1" y="237.8">100k</text>
<text x="250.1" y="234.6">R4</text>
<text x="11.1" y="243.1">220</text>
<text x="11.1" y="240">R14</text>
<text x="278.3" y="244.6">2N3904_C2874602</text>
<text x="278.3" y="241.5">Q1</text>
<text x="266.7" y="251.7">33k</text>
<text x="266.7" y="248.5">R3</text>
<text x="83.4" y="255.9">R15</text>
<text x="138.3" y="256.9">TACTILE</text>
<text x="138.3" y="253.8">2.1</text>
<text x="148.6" y="257.4">J5</text>
<text x="172.5" y="257.5">R1</text>
<text x="15.2" y="262.2">1N4148</text>
<text x="15.2" y="259.1">D2</text>
<text x="83.4" y="259">470</text>
<text x="148.6" y="260.4">THONKICONN</text>
<text x="172.5" y="260.7">100k</text>
<text x="202.5" y="267.5">2N3904_C2874602</text>
<text x="202.5" y="264.4">Q2</text>
<text x="189.1" y="274.6">33k</text>
<text x="189.1" y="271.4">R2</text>
</g>
<g font-size="3.2" fill="#00f">
<text x="15.5" y="23.3" transform="rotate(-90 15.5 23.3)">1</text>
<text x="29.6" y="23.3" transform="rotate(-90 29.6 23.3)">1</text>
<text x="45.5" y="23.3" transform="rotate(-90 45.5 23.3)">1</text>
<text x="152.7" y="21.2">A</text>
<text x="176.7" y="21.6">1</text>
<text x="152.7" y="28.3">C</text>
<text x="16.9" y="31.3" transform="rotate(-90 16.9 31.3)">1</text>
<text x="31" y="31.3" transform="rotate(-90 31 31.3)">1</text>
<text x="46.9" y="31.3" transform="rotate(-90 46.9 31.3)">1</text>
<text x="152.7" y="35.3">B</text>
<text x="176.7" y="32.1">2</text>
<text x="211.7" y="35.3">1</text>
<text x="253.6" y="34.3" transform="rotate(-90 253.6 34.3)">1</text>
<text x="255.4" y="30.8" transform="rotate(-90 255.4 30.8)">INPUT</text>
<text x="260.7" y="34.3" transform="rotate(-90 260.7 34.3)">3</text>
<text x="262.5" y="30.8" transform="rotate(-90 262.5 30.8)">OUTPUT</text>
<text x="88.2" y="40.6">1</text>
<text x="211.7" y="38.8">3</text>
<text x="75.7" y="42">T_IRQ</text>
<text x="76.8" y="45.5">T_DO</text>
<text x="88.2" y="44.1">2</text>
<text x="88.2" y="47.7">3</text>
<text x="211.7" y="42.4">2</text>
<text x="75.6" y="49.1">T_DIN</text>
<text x="77.4" y="52.6">T_CS</text>
<text x="88.2" y="51.2">4</text>
<text x="333.1" y="49.4">1</text>
<text x="333.1" y="53">2</text>
<text x="10.1" y="58.2">15</text>
<text x="16.6" y="59.7">SD_CS</text>
<text x="75.6" y="56.1">T_CLK</text>
<text x="78.6" y="59.7">SDO</text>
<text x="88.2" y="54.7">5</text>
<text x="88.2" y="58.2">6</text>
<text x="333.1" y="56.5">3</text>
<text x="10.1" y="61.8">16</text>
<text x="10.1" y="65.3">17</text>
<text x="16.6" y="63.2">SD_MOSI</text>
<text x="79.5" y="63.2">LED</text>
<text x="88.2" y="61.8">7</text>
<text x="88.2" y="65.3">8</text>
<text x="10.1" y="68.8">18</text>
<text x="16.6" y="66.7">SD_MISO</text>
<text x="16.6" y="70.2">SD_SCK</text>
<text x="79.1" y="66.7">SCK</text>
<text x="79.8" y="70.2">SDI</text>
<text x="88.2" y="68.8">9</text>
<text x="75.4" y="77.3">RESET</text>
<text x="79.6" y="73.8">D/C</text>
<text x="88.2" y="72.4">10</text>
<text x="88.2" y="75.9">11</text>
<text x="338.4" y="72.4">1</text>
<text x="338.4" y="75.9">2</text>
<text x="81.3" y="80.8">CS</text>
<text x="88.2" y="79.4">12</text>
<text x="88.2" y="82.9">13</text>
<text x="338.4" y="79.4">3</text>
<text x="78.4" y="84.3">GND</text>
<text x="79.1" y="87.9">VCC</text>
<text x="88.2" y="86.5">14</text>
<text x="27.9" y="108" transform="rotate(-90 27.9 108)">1</text>
<text x="42" y="108" transform="rotate(-90 42 108)">1</text>
<text x="56.1" y="108" transform="rotate(-90 56.1 108)">1</text>
<text x="167.3" y="105.9">1</text>
<text x="171.8" y="107.3">GND</text>
<text x="231.5" y="107.3">VIN</text>
<text x="239.9" y="105.9">48</text>
<text x="167.3" y="109.4">2</text>
<text x="167.3" y="112.9">3</text>
<text x="171.8" y="110.8">D0/RX1/MOSI1</text>
<text x="228" y="110.8">AGND</text>
<text x="239.9" y="112.9">46</text>
<text x="239.9" y="109.4">47</text>
<text x="317.2" y="112.9">1</text>
<text x="29.3" y="116" transform="rotate(-90 29.3 116)">1</text>
<text x="43.4" y="116" transform="rotate(-90 43.4 116)">1</text>
<text x="57.5" y="116" transform="rotate(-90 57.5 116)">1</text>
<text x="167.3" y="116.5">4</text>
<text x="167.3" y="120">5</text>
<text x="171.8" y="114.3">D1/TX1/MISO1</text>
<text x="171.8" y="117.9">D2/PWM</text>
<text x="216.2" y="117.9">PWM/A9/D23</text>
<text x="230.1" y="114.3">3.3V</text>
<text x="239.9" y="120">44</text>
<text x="239.9" y="116.5">45</text>
<text x="317.2" y="116.5">2</text>
<text x="317.2" y="120">3</text>
<text x="167.3" y="123.5">6</text>
<text x="171.8" y="121.4">D3/PWM/SCL2</text>
<text x="171.8" y="124.9">D4/PWM/SDA2</text>
<text x="216.2" y="124.9">PWM/A7/D21</text>
<text x="216.2" y="121.4">PWM/A8/D22</text>
<text x="239.9" y="123.5">43</text>
<text x="167.3" y="127">7</text>
<text x="167.3" y="130.6">8</text>
<text x="171.8" y="128.4">D5/PWM</text>
<text x="171.8" y="132">D6/PWM</text>
<text x="215.7" y="132">SCL0/A5/D19</text>
<text x="216.2" y="128.4">PWM/A6/D20</text>
<text x="239.9" y="130.6">41</text>
<text x="239.9" y="127">42</text>
<text x="165.3" y="137.6">10</text>
<text x="167.3" y="134.1">9</text>
<text x="171.8" y="135.5">D7/PWM/RX3</text>
<text x="215.1" y="135.5">SDA0/A4/D18</text>
<text x="239.9" y="137.6">39</text>
<text x="239.9" y="134.1">40</text>
<text x="326.1" y="134.1">1</text>
<text x="326.1" y="137.6">2</text>
<text x="165.3" y="141.1">11</text>
<text x="171.8" y="139">D8/PWM/TX3</text>
<text x="171.8" y="142.6">D9/PWM/RX2/CS0</text>
<text x="216.2" y="142.6">PWM/A2/D16</text>
<text x="216.2" y="139">PWM/A3/D17</text>
<text x="239.9" y="141.1">38</text>
<text x="326.1" y="141.1">3</text>
<text x="165.3" y="144.7">12</text>
<text x="165.3" y="148.2">13</text>
<text x="171.8" y="146.1">D10/PWM/TX2/CS0</text>
<text x="171.8" y="149.6">D11/MOSI0</text>
<text x="216.2" y="149.6">PWM/A0/D14</text>
<text x="217.5" y="146.1">CS0/A1/D15</text>
<text x="239.9" y="148.2">36</text>
<text x="239.9" y="144.7">37</text>
<text x="165.3" y="151.7">14</text>
<text x="165.3" y="155.3">15</text>
<text x="171.8" y="153.1">D12/MISO0</text>
<text x="213.2" y="153.1">LED/SCK0/D13</text>
<text x="239.9" y="155.3">34</text>
<text x="239.9" y="151.7">35</text>
<text x="165.3" y="158.8">16</text>
<text x="171.8" y="156.7">3.3V</text>
<text x="171.8" y="160.2">D24</text>
<text x="220.9" y="160.2">DAC1/A22</text>
<text x="230.1" y="156.7">GND</text>
<text x="239.9" y="158.8">33</text>
<text x="165.3" y="162.3">17</text>
<text x="165.3" y="165.8">18</text>
<text x="171.8" y="163.7">D25</text>
<text x="171.8" y="167.3">D26</text>
<text x="220.9" y="163.7">DAC0/A21</text>
<text x="223.3" y="167.3">A20/D39</text>
<text x="239.9" y="165.8">31</text>
<text x="239.9" y="162.3">32</text>
<text x="165.3" y="169.4">19</text>
<text x="165.3" y="172.9">20</text>
<text x="171.8" y="170.8">D27</text>
<text x="203.9" y="170.8">SDA1/PWM/A19/D38</text>
<text x="239.9" y="172.9">29</text>
<text x="239.9" y="169.4">30</text>
<text x="165.3" y="176.4">21</text>
<text x="165.3" y="180">22</text>
<text x="171.8" y="174.3">D28</text>
<text x="171.8" y="177.8">D29/PWM</text>
<text x="204.5" y="174.3">SCL1/PWM/A18/D37</text>
<text x="214.1" y="177.8">PWM/A17/D36</text>
<text x="239.9" y="180">27</text>
<text x="239.9" y="176.4">28</text>
<text x="165.3" y="183.5">23</text>
<text x="171.8" y="181.4">D30/PWM</text>
<text x="171.8" y="184.9">A12/RX4/CS1</text>
<text x="214.1" y="181.4">PWM/A16/D35</text>
<text x="223.3" y="184.9">A15/D34</text>
<text x="239.9" y="183.5">26</text>
<text x="165.3" y="187">24</text>
<text x="171.8" y="188.4">A13/TX4/SCK1</text>
<text x="223.3" y="188.4">A14/D33</text>
<text x="239.9" y="187">25</text>
<text x="234.6" y="239.9">3</text>
<text x="31.5" y="243.5">1</text>
<text x="36" y="244.9">N/C</text>
<text x="65.3" y="243.5">8</text>
<text x="234.6" y="243.5">2</text>
<text x="31.5" y="250.5">2</text>
<text x="65.3" y="250.5">7</text>
<text x="234.6" y="247">1</text>
<text x="31.5" y="257.6">3</text>
<text x="65.3" y="257.6">6</text>
<text x="157" y="262.9">3</text>
<text x="31.5" y="268.1">4</text>
<text x="36" y="269.6">N/C</text>
<text x="65.3" y="268.1">5</text>
<text x="157" y="269.9">1</text>
<text x="157" y="266.4">2</text>
</g>
<g font-size="3.2">
<text x="257.2" y="34.3" transform="rotate(-90 257.2 34.3)">2</text>
<text x="258.9" y="30.8" transform="rotate(-90 258.9 30.8)">GND</text>
<text x="22.6" y="161.2" transform="rotate(-90 22.6 161.2)">3</text>
<text x="27.9" y="161.2" transform="rotate(-90 27.9 161.2)">5</text>
<text x="33.2" y="161.2" transform="rotate(-90 33.2 161.2)">2</text>
<text x="38.5" y="161.2" transform="rotate(-90 38.5 161.2)">4</text>
<text x="43.7" y="161.2" transform="rotate(-90 43.7 161.2)">1</text>
<text x="57.9" y="161.2" transform="rotate(-90 57.9 161.2)">3</text>
<text x="63.1" y="161.2" transform="rotate(-90 63.1 161.2)">5</text>
<text x="68.4" y="161.2" transform="rotate(-90 68.4 161.2)">2</text>
<text x="73.7" y="161.2" transform="rotate(-90 73.7 161.2)">4</text>
<text x="79" y="161.2" transform="rotate(-90 79 161.2)">1</text>
</g>
<g font-size="2.1" fill="#a54b4b">
<text x="89.3" y="149.5" transform="rotate(-90 89.3 149.5)">1</text>
<text x="96.3" y="149.5" transform="rotate(-90 96.3 149.5)">2</text>
<text x="91" y="158.4" transform="rotate(-90 91 158.4)">3</text>
<text x="98.1" y="158.4" transform="rotate(-90 98.1 158.4)">1</text>
<text x="91" y="164.5" transform="rotate(-90 91 164.5)">4</text>
<text x="98.1" y="164.5" transform="rotate(-90 98.1 164.5)">2</text>
<text x="89.3" y="173.5" transform="rotate(-90 89.3 173.5)">4</text>
<text x="96.3" y="173.5" transform="rotate(-90 96.3 173.5)">3</text>
<text x="121" y="190" transform="rotate(-90 121 190)">1</text>
<text x="128.1" y="190" transform="rotate(-90 128.1 190)">2</text>
<text x="62.8" y="200.6" transform="rotate(-90 62.8 200.6)">1</text>
<text x="69.9" y="200.6" transform="rotate(-90 69.9 200.6)">2</text>
<text x="122.7" y="199" transform="rotate(-90 122.7 199)">3</text>
<text x="129.8" y="199" transform="rotate(-90 129.8 199)">1</text>
<text x="64.5" y="209.6" transform="rotate(-90 64.5 209.6)">3</text>
<text x="71.6" y="209.6" transform="rotate(-90 71.6 209.6)">1</text>
<text x="122.7" y="205.1" transform="rotate(-90 122.7 205.1)">4</text>
<text x="129.8" y="205.1" transform="rotate(-90 129.8 205.1)">2</text>
<text x="64.5" y="215.6" transform="rotate(-90 64.5 215.6)">4</text>
<text x="71.6" y="215.6" transform="rotate(-90 71.6 215.6)">2</text>
<text x="121" y="214" transform="rotate(-90 121 214)">4</text>
<text x="128.1" y="214" transform="rotate(-90 128.1 214)">3</text>
<text x="91" y="218.2" transform="rotate(-90 91 218.2)">1</text>
<text x="98.1" y="218.2" transform="rotate(-90 98.1 218.2)">2</text>
<text x="62.8" y="224.6" transform="rotate(-90 62.8 224.6)">4</text>
<text x="69.9" y="224.6" transform="rotate(-90 69.9 224.6)">3</text>
<text x="92.8" y="227.2" transform="rotate(-90 92.8 227.2)">3</text>
<text x="99.8" y="227.2" transform="rotate(-90 99.8 227.2)">1</text>
<text x="92.8" y="233.3" transform="rotate(-90 92.8 233.3)">4</text>
<text x="99.8" y="233.3" transform="rotate(-90 99.8 233.3)">2</text>
<text x="91" y="242.3" transform="rotate(-90 91 242.3)">4</text>
<text x="98.1" y="242.3" transform="rotate(-90 98.1 242.3)">3</text>
<text x="126.3" y="241.2" transform="rotate(-90 126.3 241.2)">1</text>
<text x="133.4" y="241.2" transform="rotate(-90 133.4 241.2)">2</text>
<text x="128" y="250.2" transform="rotate(-90 128 250.2)">3</text>
<text x="135.1" y="250.2" transform="rotate(-90 135.1 250.2)">1</text>
<text x="128" y="256.2" transform="rotate(-90 128 256.2)">4</text>
<text x="135.1" y="256.2" transform="rotate(-90 135.1 256.2)">2</text>
<text x="126.3" y="265.2" transform="rotate(-90 126.3 265.2)">4</text>
<text x="133.4" y="265.2" transform="rotate(-90 133.4 265.2)">3</text>
</g>
</svg>
